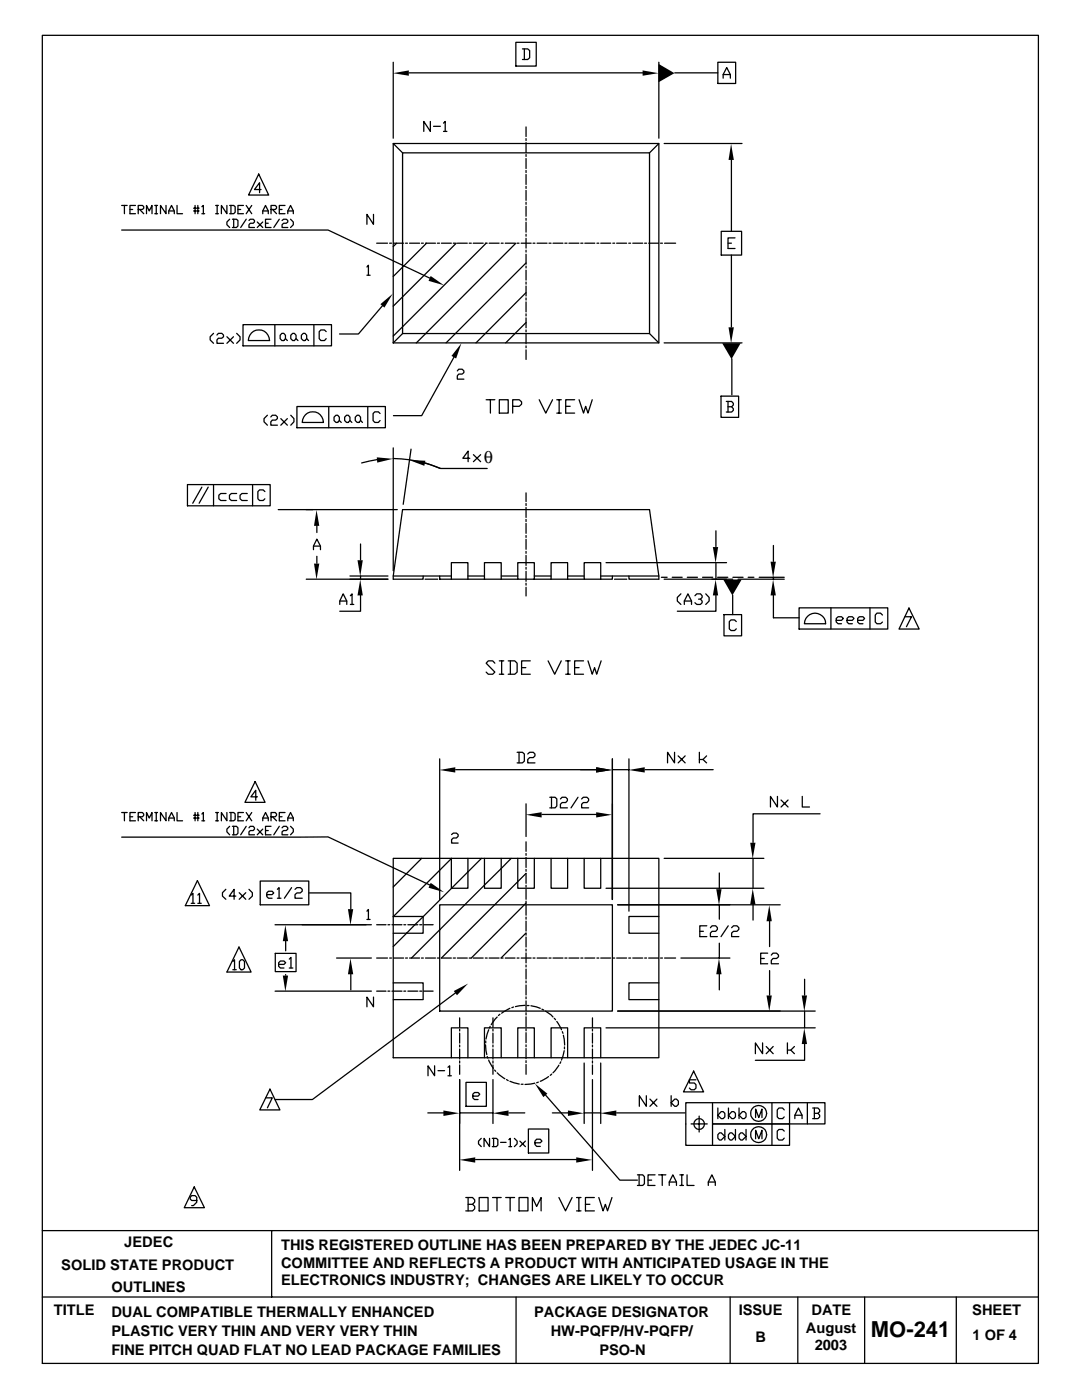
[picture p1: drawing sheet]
<svg xmlns="http://www.w3.org/2000/svg" width="216mm" height="279mm" viewBox="0 0 216 279" stroke-linecap="round" stroke-linejoin="round" font-family="sans-serif">
<g fill="none" stroke="#000" stroke-width=".25">
<path d="M8.4 7h198.8v265.1h-198.8zM78.5 12.4v15.2M81.6 14.5h46.7M102.9 8.4h4.1v4.8h-4.1zM104.2 9.8h1.1l.4 .3v1.4l-.4 .4h-1.1M104.6 9.8v2.1M131.5 12.4v15.2M134.6 14.5h8.6M143.2 12.4h3.6v4.3h-3.6zM144.3 15.6v-.7l.7-1.4 .7 1.4v.7M144.3 14.9h1.4M51.6 34.7l2 4.2h-4z"/>
<path d="M52.1 37.8h-1.3l1-1.3v2M78.5 28.6h53v39.8h-53zM78.5 28.6l1.8 1.9M80.3 30.5h49.3v36.1h-49.3zM85.9 24.2v2l-1.3-2v2M86.5 25.2h1.4M88.5 24.6l.3-.4v2M88.5 26.2h.7M105 25.3v1.9M105 27.7v.3M105 28.5v2M105 30.8v.4"/>
<path d="M105 31.6v2M105 34v.4M105 34.8v2M105 37.2v.4M105 38v2M131.5 28.6l-1.9 1.9M132.5 28.6h15.6M145.9 31.9v14.3M24.3 45.9h41.2l20.3 9.6M24.3 41h1.1M24.8 41v1.7M25.9 41.8h.6"/>
<path d="M27 41h-1.1v1.7h1.1M27.6 41.8h.8l.3-.2v-.3l-.3-.3h-.8v1.7M27.9 41.8l.8 .9M29.2 42.7v-1.7l.6 1.1 .5-1.1v1.7M30.9 41h.5M30.9 42.7h.5M31.2 41v1.7M33.1 41v1.7l-1.1-1.7v1.7M33.7 42.7v-.6l.5-1.1 .6 1.1v.6M33.7 42.1h1.1M35.3 41v1.7h1.1M38.6 42.1h1.1"/>
<path d="M38.6 41.6h1.1M38.9 41v1.7M39.5 41v1.7M40.3 41.3l.3-.3v1.7M40.3 42.7h.5M43 41h.6M43 42.7h.6M43.3 41v1.7M45.3 41v1.7l-1.1-1.7v1.7M45.8 41h.8l.3 .3v1.1l-.3 .3h-.8M45.8 43.8l-.5 .5v.6l.5 .5M46.1 41v1.7"/>
<path d="M46.4 43.8h.8l.3 .2v1.1l-.3 .3h-.8M46.6 43.8v1.6M47.5 41.8h.5M48.6 41h-1.1v1.7h1.1M49.1 41l1.1 1.7M49.1 43.8l-1.1 1.6M49.7 44l.2-.2h.6l.3 .2v.3l-.3 .3h-.6l-.2 .3v.5h1.1M50.2 41l-1.1 1.7M51.3 44.3l1.1 1.1M52.4 42.7v-.6l.6-1.1 .5 1.1v.6M52.4 42.1h1.1M52.4 44.3l-1.1 1.1"/>
<path d="M53 44.6h.5M54.1 41.8h.8l.3-.2v-.3l-.3-.3h-.8v1.7M54.1 43.8h-1.1v1.6h1.1M54.4 41.8l.8 .9M55.7 41.8h.6M55.7 43.8l-1.1 1.6M56.3 44l.3-.2h.5l.3 .2v.3l-.3 .3h-.5l-.3 .3v.5h1.1M56.9 41h-1.2v1.7h1.2M57.4 42.7v-.6l.6-1.1 .5 1.1v.6M57.4 42.1h1.1M58 43.8l.5 .5v.6l-.5 .5M73.2 53.3l.3-.4v2"/>
<path d="M73.2 54.9h.7M74.5 42.8v2l-1.3-2v2M75.2 48.5h2.1M77.7 48.5h.4M78.5 48.5h2M79.1 48.5l-.6 .7M80.9 48.5h.4M81.7 48.5h2M84.1 48.5h.4M84.9 48.5h2M85.1 48.5l-6.6 6.7M87.3 48.5h.4"/>
<path d="M88.1 48.5h2M90.4 48.5h.5M91 48.5l-12.5 12.6M91.2 48.5h2M93.6 48.5h.4M94.4 48.5h2M96.8 48.5h.4M97 48.5l-18.5 18.6M97.6 48.5h2M100 48.5h.4M100.8 48.5h2M102.9 48.5l-19.8 19.9"/>
<path d="M103.2 48.5h.4M104 48.5h2M105 52.5l-16 15.9M105 58.4l-10 10M105 40.4v.4M105 41.2v2M105 43.6v.4M105 44.3v2M105 46.8v.3M105 47.6v1.9M105 49.9v.4M105 50.7v2"/>
<path d="M105 53.1v.4M105 53.9v2M105 56.3v.4M105 57.1v2M105 59.5v.4M106.4 48.5h.3M107.2 48.5h2M109.5 48.5h.5M110.3 48.5h2M112.7 48.5h.4M113.5 48.5h2M115.9 48.5h.4"/>
<path d="M116.7 48.5h2M119.1 48.5h.4M119.9 48.5h2M122.3 48.5h.4M123 48.5h2M125.5 48.5h.3M126.3 48.5h1.9M128.6 48.5h.4M129.4 48.5h2M131.8 48.5h.4M132.6 48.5h2.2M143.9 46.2h4.1v4.7h-4.1z"/>
<path d="M145.3 48.5h.6M145.9 50.9v14.4M146.7 47.5h-1.4v2.1h1.4M42.6 66.5l-.7 .7v.6l.7 .7M43.3 66.9l.3-.4h.7l.3 .4v.3l-.3 .3h-.7l-.3 .3v.7h1.3M45.3 67.2l1.3 1.3M46.6 67.2l-1.3 1.3M47.2 66.5l.7 .7v.6l-.7 .7M48.5 64.8h17.6v4.2h-17.6zM50.2 66.4a2.11 2.11 0 0 1 2.3-.4 2.11 2.11 0 0 1 1.3 2h-4.2l.2-1.1zM54.8 64.8v4.2M56.2 66.5h.4l.4 .4v.7l-.4 .4h-.4l-.3-.4v-.7z"/>
<path d="M57 67.6l.3 .4M58.4 66.5h.3l.4 .4v.7l-.4 .4h-.3l-.4-.4v-.7zM59.1 67.6l.4 .4M60.5 66.5h.4l.3 .4v.7l-.3 .4h-.4l-.4-.4v-.7zM61.2 67.6l.4 .4M62.6 64.8v4.2M65.1 66.2l-.4-.4h-.7l-.3 .4v1.4l.3 .4h.7l.4-.4M76.3 61l-4.8 5.7h-3.7M80.3 66.6l-1.8 1.8M90.6 71.2l-6.5 11.8h-5.6M91.2 74l.3-.3h.7l.4 .3v.4l-.4 .3h-.7l-.3 .3v.7h1.4M97 79.8h1.7"/>
<path d="M97.9 79.8v2.6M99.6 79.8h1.8v2.6h-1.8zM105 64.4l-4.1 4M105 60.3v2M105 62.6v.5M105 63.4v2M105 65.8v.4M105 66.6v2M105 69v.4M105 69.8v1.9M107.6 79.8l1.3 2.6 1.4-2.6M111.1 79.8h.9"/>
<path d="M111.6 79.8v2.6M114.7 79.8h-1.8v2.6h1.8M115.5 79.8l.9 2.6 .5-1.3 .4 1.3 .9-2.6M129.6 66.6l1.9 1.8M132.5 68.4h15.6M143.9 79.1h3.5v4.2h-3.5zM146 71.6v7.2M37.4 96.7h16.5v4.2h-16.5zM40.3 97.2l-1.8 3.2M41.6 97.2l-1.9 3.2M42.6 96.7v4.2M45.1 98.5h-1.1l-.3 .3v.7l.3 .4h1.1"/>
<path d="M47.2 98.5h-1l-.4 .3v.7l.4 .4h1M49.3 98.5h-1l-.4 .3v.7l.4 .4h1M50.4 96.7v4.2M52.9 98.1l-.4-.3h-.7l-.3 .3v1.4l.3 .4h.7l.4-.4M53.4 82.9l-.7 .6v.7l.7 .7M54 83.2l.3-.3h.7l.4 .3v.3l-.4 .3h-.7l-.3 .4v.7h1.4M56 83.5l1.3 1.4M57.3 83.5l-1.3 1.4M58 82.9l.7 .6v.7l-.7 .7M59.2 81.1h17.7v4.3h-17.7zM60.9 82.8a2.11 2.11 0 0 1 2.4-.5 2.11 2.11 0 0 1 1.2 2h-4.2l.3-1.1zM65.6 81.1v4.3"/>
<path d="M66.7 83.2l.3-.3h.4l.3 .3v.7l-.3 .4h-.4l-.3-.4zM67.7 83.9l.4 .4M68.8 83.2l.4-.3h.3l.3 .3v.7l-.3 .4h-.3l-.4-.4zM69.8 83.9l.4 .4M70.9 83.2l.4-.3h.3l.3 .3v.7l-.3 .4h-.3l-.4-.4zM71.9 83.9l.4 .4M73.4 81.1v4.3M75.3 91.7l-3.1 .7M75.8 82.5l-.3-.3h-.7l-.4 .3v1.4l.4 .4h.7l.3-.4M78.5 91.5a24.4 24.4 0 0 1 9.4 2h9.3M78.5 89.4v24.5M82 89.6l-1.5 11"/>
<path d="M84.9 92.4l2.9 1.1M93.7 91.5h-1.3l1-1.5v2.1M94.5 90.7l1.4 1.4M95.9 90.7l-1.4 1.4M102.3 81.1h1.3l.5-.4v-.5l-.5-.4h-1.3v2.6M105 98.4v1.7M111.1 82.4h.9M112.9 81.1h.9M144.9 80.1h1.1l.3 .4v.3l-.3 .4h-.7M145.3 80.1v2.1M146 81.2l.3 .4v.3l-.3 .3h-1.1M55.5 101.7h23.8"/>
<path d="M61.1 115.6h16.3M62.5 109.7v-.7l.7-1.4 .7 1.4v.7M62.5 109h1.4M63.2 104.9v1.4M63.2 111v1.4M67.8 120h1.4M69.8 115h7.6M69.9 118.9l.4-.4v2.1M71.9 118.8v3.2h-4.1M71.9 108.6v3.1M71.9 115v.6M78.5 115v.6h5.9v-.6"/>
<path d="M84.8 115.6h2.6M87.7 115v.6h15.6M90.1 115h-11.6l1.8-13.3h49.3l1.9 13.9h-6v-.6M90.1 115.6v-3.3h3.3v3.3M93.4 115h3.3M96.7 115.6v-3.3h3.3v3.3M100 115h3.3M103.3 112.3h3.3v3.3h-3.3zM105 100.5v.4M105 101.3v2M105 103.7v.4M105 104.5v1.9"/>
<path d="M105 106.9v.4M105 107.6v2M105 110v.4M105 110.8v2M105 113.2v.4M105 114v2M105 116.4v.4M105 117.2v1.7M106.6 115.6h10M106.6 115h3.4M110 115.6v-3.3h3.3v3.3M113.3 115h3.3"/>
<path d="M116.6 112.3h3.3v3.3h-3.3zM119.9 115h11.6M120.9 112.3h24.1M122.2 115v.6h-2.3M122.6 115.6h2.5M132 115.2h1.1M132.5 115.6h13.7M134.1 115.2h2M135.9 118.5l-.8 .7v.8l.8 .6M136.5 120h1.5M137.1 115.2h2.1M138.7 118.9l.3-.4h.8l.3 .4v.3l-.3 .4h-.4"/>
<path d="M139.8 119.6l.3 .4v.3l-.3 .3h-.8l-.3-.3M140.2 115.2h2M140.8 118.5l.7 .7v.8l-.7 .6M142.9 118.8v3.2h-7.8M142.9 105.9v3.2M142.9 112.3v3.3M143.2 115.2h2M146.2 118.8v3.9M146.2 115.2h2.1M147.3 115.6h9.2M149.3 115.2h1.1M151.5 115.2h5"/>
<path d="M154.3 108.9v3.1M154.3 115.2v.4M154.3 118.8v4.5h5.1M67.8 120.6v-.6l.7-1.5 .7 1.5v.6M69.9 120.6h.7M98.7 132.4l-.4-.5h-.9l-.4 .5 1.7 1.7-.4 .5h-.9l-.4-.5M99.6 131.9h.9M99.6 134.6h.9M100.1 131.9v2.7M101.4 131.9h1.3l.5 .5v1.7l-.5 .5h-1.3M101.8 131.9v2.7M104.1 133.2h.8"/>
<path d="M105.8 131.9h-1.7v2.7h1.7M109.4 131.9l1.3 2.7 1.3-2.7M112.9 131.9h.9M112.9 134.6h.9M113.3 131.9v2.7M114.7 133.2h.8M116.4 131.9h-1.7v2.7h1.7M117.3 131.9l.9 2.7 .4-1.4 .5 1.4 .9-2.7M136.5 120.6v-.6l.8-1.5 .7 1.5v.6M144.5 122.7h3.5v4.2h-3.5zM146.9 124.1l-.3-.4h-.7l-.4 .4v1.4l.4 .3h.7l.3-.3M159.4 121.3h17.7v4.2h-17.7z"/>
<path d="M161.1 123a2.11 2.11 0 0 1 2.3-.5 2.11 2.11 0 0 1 1.3 2h-4.2l.3-1.1zM165.8 121.3v4.2M166.9 123.8h1l.4-.4-.4-.3h-.7l-.3 .3v.7l.3 .4h.7M169 123.8h1.1l.3-.4-.3-.3h-.7l-.4 .3v.7l.4 .4h.7M171.1 123.8h1.1l.3-.4-.3-.3h-.7l-.4 .3v.7l.4 .4h.7M173.6 121.3v4.2M176.1 122.7l-.4-.3h-.7l-.4 .3v1.4l.4 .4h.7l.4-.4M180.6 123.1h1.3l-1 2M181.4 121.3l2 4.2h-4zM50.9 156l2 4.1h-4zM51.4 159h-1.3l.9-1.3v2M87.7 151.4v28.1"/>
<path d="M90.9 153.6h28.1M103.2 150.1h1l.4 .4v1.4l-.4 .4h-1M103.6 150.1v2.2M105.3 150.5l.4-.4h.7l.3 .4v.4l-.3 .3h-.7l-.4 .4v.7h1.4M109.7 159.1h1.1l.3 .3v1.4l-.3 .4h-1.1M110 159.1v2.1M111.8 159.4l.4-.3h.7l.3 .3v.4l-.3 .4h-.7l-.4 .3v.7h1.4M115.3 159.1l-1.4 2.1M116.1 159.4l.3-.3h.7l.4 .3v.4l-.4 .4h-.7l-.3 .3v.7h1.4M122.2 151.4v28.1M122.2 153.6h3.3M125.5 151.4v30.4"/>
<path d="M128.7 153.6h13.6M134.6 150.1v2.2l-1.4-2.2v2.2M135.3 150.9l1.4 1.4M136.7 150.9l-1.4 1.4M139.6 150.1v2.2M140.3 151.6l.7 .7M141 150.9l-.7 .7h-.7M155.1 158.9v2.2l-1.4-2.2v2.2M155.9 159.7l1.3 1.4M157.2 159.7l-1.3 1.4M160.1 158.9v2.2h1.4M24.3 167.1l41.2-.1 20.3 9.6"/>
<path d="M24.3 162.2h1.1M24.8 162.2v1.6M25.9 163h.6M27 162.2h-1.1v1.6h1.1M27.6 163h.8l.3-.3v-.2l-.3-.3h-.8v1.6M27.9 163l.8 .8M29.2 163.8v-1.6l.6 1.1 .5-1.1v1.6M30.9 162.2h.5M30.9 163.8h.5M31.2 162.2v1.6M33.1 162.2v1.6l-1.1-1.6v1.6M33.7 163.8v-.5l.5-1.1 .6 1.1v.5"/>
<path d="M33.7 163.3h1.1M35.3 162.2v1.6h1.1M38.2 178.6l.3-.3v2M38.6 163.3h1.1M38.6 162.7h1.1M38.9 162.2v1.6M39.4 175.7l2.4 5h-4.8zM39.5 178.6l.3-.3v2M39.5 162.2v1.6M40.3 162.5l.3-.3v1.6M40.3 163.8h.5M43 162.2h.6"/>
<path d="M43 163.8h.6M43.3 162.2v1.6M45.1 177.5l-.7 .7v.6l.7 .7M45.3 162.2v1.6l-1.1-1.6v1.6M45.8 162.2h.8l.3 .3v1.1l-.3 .2h-.8M45.8 164.9l-.5 .6v.5l.5 .6M46.1 162.2v1.6M46.4 164.9h.8l.3 .3v1.1l-.3 .3h-.8M46.6 164.9v1.7M47.1 178.8h-1.4l1-1.3v2M47.5 163h.5M47.7 178.2l1.3 1.3"/>
<path d="M48.6 162.2h-1.1v1.6h1.1M49 178.2l-1.3 1.3M49.1 162.2l1.1 1.6M49.1 164.9l-1.1 1.7M49.7 165.2l.2-.3h.6l.3 .3v.3l-.3 .3h-.6l-.2 .2v.6h1.1M49.7 177.5l.7 .7v.6l-.7 .7M50.2 162.2l-1.1 1.6M51.3 165.5l1.1 1.1M51.9 175.8h9.7v4.8h-9.7zM52.4 163.8v-.5l.6-1.1 .5 1.1v.5M52.4 163.3h1.1M52.4 165.5l-1.1 1.1"/>
<path d="M53 165.8h.5M53.2 178.5h1.1l.3-.3-.3-.3h-.7l-.4 .3v.7l.4 .4h.7M54.1 163h.8l.3-.3v-.2l-.3-.3h-.8v1.6M54.1 164.9h-1.1v1.7h1.1M54.4 163l.8 .8M55.4 177.5l.3-.4v2.2M55.4 179.3h.7M55.7 163h.6M55.7 164.9l-1.1 1.7M56.3 165.2l.3-.3h.5l.3 .3v.3l-.3 .3h-.5l-.3 .2v.6h1.1M56.9 162.2h-1.2v1.6h1.2M57.4 163.8v-.5l.6-1.1 .5 1.1v.5"/>
<path d="M57.4 163.3h1.1M58 164.9l.5 .6v.5l-.5 .6M58.2 177.1l-1.5 2.2M58.9 177.5l.3-.4h.7l.4 .4v.4l-.4 .3h-.7l-.3 .3v.8h1.4M61.6 178.2h8.4v3.2M78.5 171.3h53v39.8h-53zM84.1 171.3l-5.6 5.7M90.1 171.3v6h3.3v-6M90.1 171.3l-11.6 11.6M90.1 166.6l.3-.3h.7l.3 .3v.3l-.3 .3h-.7l-.3 .4v.7h1.3M96.1 171.3l-17.6 17.6M96.7 171.3v6h3.3v-6"/>
<path d="M102 171.3l-19.9 19.9M103.3 171.3v6h3.3v-6M105 176.3v-2l-16.9 16.9h2M105 160.4v6.5M105 168v1.9M105 170.3v.4M105 171.1v2M105 173.5v.4M105 176.7v.4M105 177.5v2M105 179.9v.4M108.1 162.5h10.9"/>
<path d="M110 171.3v6h3.3v-6M116.6 171.3v6h3.3v-6M120.9 177.3h31.5M132.5 171.3h19.9M143.5 174.2v3.2M150.3 171.3v6M163.6 162.4h-13.3v5.7M38.2 180.3h.6M39.5 180.3h.7M46.5 191.9l.3-.4v2M46.5 193.5h.6M47.7 189l2.4 5h-4.8z"/>
<path d="M48.1 191.5h.4l.3 .4v1.3l-.3 .3h-.4l-.3-.3v-1.3zM54.9 184.6h19.2M54.9 197.8h19.2M54.9 190.3h4.2v3.6h-4.2zM55.6 192.5h1.1l.3-.4-.3-.3h-.8l-.3 .3v.7l.3 .4h.8M57 187.8v2M57 194.5v.1M57.7 191.4l.4-.3v2.1M57.7 193.2h.7M67.2 191.2h6.9M70 194.4v3.1M73.2 181.8l.3-.3v2"/>
<path d="M73.2 183.5h.7M74.5 199v1.9l-1.3-1.9v1.9M75.2 191.2h2.1M75.2 184.6h1.8M75.2 197.8h1.8M77.4 184.6h.4M77.4 197.8h.4M77.7 191.2h.4M78.2 184.6h2M78.2 197.8h2M78.5 196.2h5.9v3.3h-5.9M78.5 182.9h5.9v3.3h-5.9"/>
<path d="M78.5 191.2h2M80.6 184.6h.4M80.6 197.8h.4M80.9 191.2h.4M81.4 184.6h2M81.4 197.8h2M81.7 191.2h2M83.8 184.6h.4M83.8 197.8h.4M84.1 191.2h.4M84.6 184.6h1.8M84.6 197.8h1.8"/>
<path d="M84.9 191.2h2M87.3 191.2h.4M87.7 180.6h34.5v21.2h-34.5zM90.4 191.2h.5M90.9 198.1l-28.6 21.3h-7.4M91.2 191.2h2M94.4 191.2h2M96.8 191.2h.4M97.6 191.2h2M100 191.2h.4M100.8 191.2h2M103.2 191.2h.4"/>
<path d="M104 191.2h2M105 180.2l-11 11h-.4M105 180.7v1.9M105 183v.5M105 183.8v2M105 186.2v.4M105 187v2M105 189.4v.4M105 190.2v2M105 192.6v.4M105 193.4v2M105 195.8v.4"/>
<path d="M105 196.6v2M105 198.9v.4M105 199.7v2M105 186.2l-5 5M106.4 191.2h.3M107.2 191.2h2M109.5 191.2h.5M110.3 191.2h2M112.7 191.2h.4M113.5 191.2h2M115.9 191.2h.4M116.7 191.2h2"/>
<path d="M119.1 191.2h.4M119.9 191.2h2M122.3 191.2h.4M123 191.2h2M123.3 180.6h32.4M125.5 191.2h.3M126.3 191.2h1.9M128.6 191.2h.4M129.4 191.2h2M131.5 196.2h-6v3.3h6M131.5 182.9h-6v3.3h6M131.8 191.2h.4"/>
<path d="M132.6 191.2h2.2M135.9 191.2h9.7M139.6 185.9h.8M141 184.8h-1.4v2.1h1.4M141.8 185.1l.3-.3h.7l.4 .3v.4l-.4 .4h-.7l-.3 .3v.7h1.4M143.5 180.6v2.9M143.5 188.2v3M143.5 194.4v3.1M145.3 184.8l-1.4 2.1M146 185.1l.4-.3h.6l.4 .3v.4l-.4 .4h-.6l-.4 .3v.7h1.4M150.3 180.4v3.2M151.8 191.3h.7"/>
<path d="M153.2 190.2h-1.4v2.1h1.4M153.6 183.8v5.1M153.6 193.7v4.9M153.9 190.6l.3-.4h.8l.3 .4v.3l-.3 .4h-.8l-.3 .4v.6h1.4M160.5 195.4v3.2M53 219.1h1.3l-.9 2M53.9 217.4l2 4.1h-4.1zM86.7 212.7v2l-1.3-2v2M87.4 213.7h1.3M89.4 213l.3-.3v2M89.4 214.7h.7M90.1 211.1v-6h3.3v6"/>
<path d="M91.7 203.1v1.9M91.7 205.4v.4M91.7 206.2v2M91.7 208.6v.3M91.7 209.4v1.9M91.7 211.7v.5M91.7 212.5v1.9M91.7 215.5v18.1M93 216h4v4.8h-4zM94.3 218.8h1.1l.3-.4-.3-.4h-.7l-.4 .4v.7l.4 .3h.7M96.7 211.1v-6h3.3v6M96.9 208.5l.2 2"/>
<path d="M96.9 207.8v.3M97.2 210.8l.1 .4M97.5 205.5l-.5 1.9M97.5 211.6l.9 1.6M97.8 204.8l-.2 .4M98.4 203.1v1.9M98.4 205.4v.4M98.4 206.2v2M98.4 208.6v.3M98.4 209.4v1.9M98.4 211.7v.5M98.4 212.5v1.9"/>
<path d="M98.4 215.5v8.7M98.7 213.6l.2 .2M99.2 203l-1.2 1.5M99.2 214.1l1.5 1.2M99.8 202.4l-.3 .3M101.1 215.5l.3 .2M101.7 201.2l-1.6 1M101.7 215.8l1.9 .5M102.5 201l-.4 .1M103.3 211.1v-6h3.3v6M104 216.4h.4M104.8 200.6l-2 .3"/>
<path d="M105 202.1v.4M105 202.9v2M105 205.3v.4M105 206.1v2M105 208.5v.4M105 209.3v2M105 211.7v.4M105 212.4v2M105.2 200.7h.4M105.9 200.7l1.9 .5M106.7 216.2l-1.9 .2M107.4 216l-.3 .1"/>
<path d="M108.1 201.4l.4 .2M108.8 201.8l1.2 .7 .3 .5M108.9 218.5l14.8 17h3.5M109.5 214.9l-1.7 .9M110 211.1v-6h3.3v6M110.1 214.4l-.3 .2M110.6 203.2l.2 .3M111.1 203.9l.9 1.6M111.5 212.6l-1.2 1.5M111.9 211.9l-.2 .3M112.2 205.9l.1 .3M112.4 206.6l.3 1.9"/>
<path d="M112.6 209.7l-.6 1.9M112.6 208.9v.4M116.6 211.1v-6h3.3v6M116.6 212.2v12M118.2 203.1v1.9M118.2 205.4v.4M118.2 206.2v2M118.2 208.6v.3M118.2 209.4v1.9M118.2 211.7v.5M118.2 212.5v1.9M118.2 215.5v18.1"/>
<path d="M119.9 212.2v12M120.9 205.1h41.8M123.3 201.8h39.4M129 218.7v2.1l-1.4-2.1v2.1M129.7 219.4l1.4 1.4M131.1 219.4l-1.4 1.4M133.9 218.7v2.1M138.4 213.8l2 4.1h-4zM138.9 215.5h-1.3v.6h.9l.4 .4v.6l-.4 .4h-.6l-.3-.4M152.2 208.1v2.2l-1.5-2.2v2.2M152.9 208.9l1.4 1.4M154.3 208.9l-1.4 1.4"/>
<path d="M157.1 208.1v2.2M157.8 209.6l.7 .7M158.5 208.9l-.7 .7h-.7M160.5 208.3v3.3h-9.8M160.5 201.8v3.3M38.8 236.9l2 4.1h-4zM39.3 239.6h-1.1l-.2-.3v-.3l.2-.4h.7l.4 .4v.9l-.7 .7h-.4M85.4 222.1h3.1M91.7 222.1h6.7M92.9 239h1.4l.4 .5v.4l-.4 .4M93.4 239v2.7M94.9 231.4h20.1"/>
<path d="M95.6 239h1.8v2.7h-1.8zM96 227.2l-.5 .5v.6l.5 .5M97.7 227.2v1.6l-1.1-1.6v1.6M98.2 227.2h.8l.3 .2v1.1l-.3 .3h-.8M98.3 239h1.7M98.5 227.2v1.6M99.2 239v2.7M99.9 228h1.1M100.9 239h1.8M101.5 227.4l.3-.2v1.6M101.5 228.8h.6M101.5 222.1h3.2"/>
<path d="M101.8 239v2.7M102.6 227.2l.6 .5v.6l-.6 .5M103.6 239h1.7v2.7h-1.7zM103.7 227.7l1.1 1.1M104.8 227.7l-1.1 1.1M105.4 225.3h4.1v4.8h-4.1zM106.7 228.1h1.1l.3-.4-.3-.3h-.7l-.4 .3v.7l.4 .4h.7M110.2 222.1h3.2M111.5 239l1.3 2.7 1.4-2.7M115 239h.9M115.5 239v2.7M116.6 222.1h3.3"/>
<path d="M118.6 239h-1.8v2.7h1.8M119.5 239l.8 2.7 .5-1.4 .4 1.4 .9-2.7M123 222.1h13.7M127.2 234.5h1l.4 .3v1.4l-.4 .4h-1M127.5 234.5v2.1M129.3 235.5h.7M130.7 234.5h-1.4v2.1h1.4M131.4 234.5h1.5M132.1 234.5v2.1M133.5 236.6v-.7l.8-1.4 .7 1.4v.7M133.5 235.9h1.5M133.9 220.1l.7-.7h.4l.4 .3v.7l-.4 .4h-.4z"/>
<path d="M135.7 236.6h.7M135.7 234.5h.7M136 234.5v2.1M137.1 234.5v2.1h1.4M137.9 224.3h3.2M139.5 222.7v3.2M141.3 236.6v-.7l.7-1.4 .7 1.4v.7M141.3 235.9h1.4M142.2 220.1v4.2h15.3v4.3h-20.7v-8.5h27.8v4.2h-22.4v4.3M143.2 221.1v2.1M143.6 226.1h.3l.7 .7-.7 .7h-.3l-.4-.4v-.6zM143.9 221.8h.4l.3 .4v.7l-.3 .3h-.4l-.7-.6z"/>
<path d="M144.6 225.4v2.1M145.4 221.1v2.1M145.7 226.1h.3l.7 .7-.7 .7h-.3l-.3-.4v-.6zM146 221.8h.4l.3 .4v.7l-.3 .3h-.4l-.6-.6zM146.7 225.4v2.1M147.5 221.1v2.1M147.8 226.1h.3l.8 .7-.8 .7h-.3l-.3-.4v-.6zM148.1 221.8h.4l.4 .4v.7l-.4 .3h-.4l-.6-.6zM148.9 225.4v2.1M150.8 223v-1.7l.6 1.7 .6-1.7v1.7M150.8 227.3v-1.7l.6 1.7 .6-1.7v1.7M154 220.1v8.5"/>
<path d="M156.5 221.5l-.4-.4h-.7l-.3 .4v1.4l.3 .3h.7l.4-.3M156.5 225.7l-.4-.3h-.7l-.3 .3v1.4l.3 .4h.7l.4-.4M157.5 220.1v4.2M158.6 223.2v-.6l.7-1.5 .7 1.5v.6M158.6 222.6h1.4M161.1 220.1v4.2M162.2 221.1h1l.4 .4v.3l-.4 .4M162.5 222.2h.7l.4 .4v.3l-.4 .3h-1M162.5 221.1v2.1M8.4 258.8h198.8M8.4 245.6h198.8M54.2 245.6v13.2"/>
<path d="M93.4 240.3h.9l.4 .5v.4l-.4 .5h-1.4M103 258.8v13.3M106.2 241.7v-2.7l.9 1.8 .9-1.8v2.7M115 241.7h.9M116.8 240.3h.9M145.7 258.8v13.3M159.2 258.8v13.3M172.5 258.8v13.3M190.8 258.8v13.3"/>
<circle cx="139.5" cy="224.3" r="1.07"/>
<circle cx="151.4" cy="226.5" r="1.59"/>
<circle cx="151.4" cy="222.2" r="1.59"/>
</g>
<g fill="#000">
<path d="M78.4 14.6l3.2-.5v1zM128.2 14.1l3.2 .5-3.2 .5zM131.4 12.7l3.2 1.9-3.2 1.8zM145.9 28.7l.5 3.2h-1zM85.9 55.1l2.7 1.8-3.1-.9zM75.9 60.7l2.5-2.1-1.7 2.8zM92.1 68.5l-1.1 3-.9-.5zM144.1 68.5h3.7l-1.8 3.2zM145.4 65.3h1l-.5 3.2zM75.2 91.3l3.2 .3-3.1 .7zM81.7 91.8l3.2 .1-.2 1.1zM63.2 101.8l.5 3.1h-1z"/>
<path d="M62.7 112.5h1l-.5 3.2zM71.3 111.8h1.1l-.5 3.2zM71.9 115.7l.5 3.1h-1.1zM142.2 109.2h1.1l-.5 3.2zM142.8 115.7l.5 3.1h-1.1zM144.3 115.7h3.7l-1.9 3.1zM153.8 112.1h1l-.5 3.2zM154.3 115.7l.5 3.1h-1zM87.7 153.7l3.1-.6v1.1zM119 153.1l3.1 .6-3.1 .5zM125.4 153.7l3.3-.6v1.1zM85.9 176.2l2.7 1.9-3.1-.9z"/>
<path d="M104.9 162.6l3.2-.5v1.1zM119 162.1l3.1 .5-3.1 .6zM142.9 177.5h1.1l-.5 3.1zM149.7 168.2h1l-.5 3.2zM56.9 184.6l.6 3.2h-1.1zM56.4 194.7h1.1l-.6 3.2zM69.9 191.3l.6 3.1h-1.1zM69.4 181.4h1.1l-.6 3.2zM90.6 197.8l2.8-1.5-2.2 2.3zM143.5 191.3l.5 3.1h-1.1zM150.2 177.3l.5 3.2h-1zM153.5 180.6l.5 3.3h-1z"/>
<path d="M153 198.7h1l-.5 3.1zM160 198.7h1l-.5 3.1zM106.7 216.2l2.5 2.1-.8 .6zM160.5 205.2l.5 3.2h-1zM88.5 221.6l3.2 .6-3.2 .5zM91.7 231.5l3.1-.5v1zM98.3 222.2l3.2-.6v1.1zM113.3 221.6l3.2 .6-3.2 .5zM115 231l3.2 .5-3.2 .5zM119.8 222.2l3.2-.6v1.1z"/>
<path d="M112.5 208.5h.1v.2z" fill-rule="evenodd"/>
</g>
<text font-size="4.4" x="173.8" y="266.9">MO-241</text>
<text font-size="3.5" x="96.5" y="92.5">θ</text>
<g font-size="2.9">
<text x="24.8" y="249">JEDEC</text>
<text x="56.1" y="249.4">THIS REGISTERED OUTLINE HAS BEEN PREPARED BY THE JEDEC JC-11</text>
<text x="12.2" y="253.4">SOLID STATE PRODUCT</text>
<text x="22.3" y="257.8">OUTLINES</text>
<text x="56.1" y="253">COMMITTEE AND REFLECTS A PRODUCT WITH ANTICIPATED USAGE IN THE</text>
<text x="56.1" y="256.5">ELECTRONICS INDUSTRY; CHANGES ARE LIKELY TO OCCUR</text>
<text x="10.8" y="262.5">TITLE</text>
<text x="22.2" y="262.8">DUAL COMPATIBLE THERMALLY ENHANCED</text>
<text x="106.6" y="262.8">PACKAGE DESIGNATOR</text>
<text x="147.4" y="262.5">ISSUE</text>
<text x="161.9" y="262.5">DATE</text>
<text x="194" y="262.5">SHEET</text>
<text x="22.2" y="266.6">PLASTIC VERY THIN AND VERY VERY THIN</text>
<text x="109.9" y="266.6">HW-PQFP/HV-PQFP/</text>
<text x="150.7" y="267.9">B</text>
<text x="160.8" y="266.1">August</text>
<text x="162.6" y="269.5">2003</text>
<text x="194.1" y="267.4">1 OF 4</text>
<text x="22.2" y="270.3">FINE PITCH QUAD FLAT NO LEAD PACKAGE FAMILIES</text>
<text x="119.6" y="270.3">PSO-N</text>
</g>
</svg>
